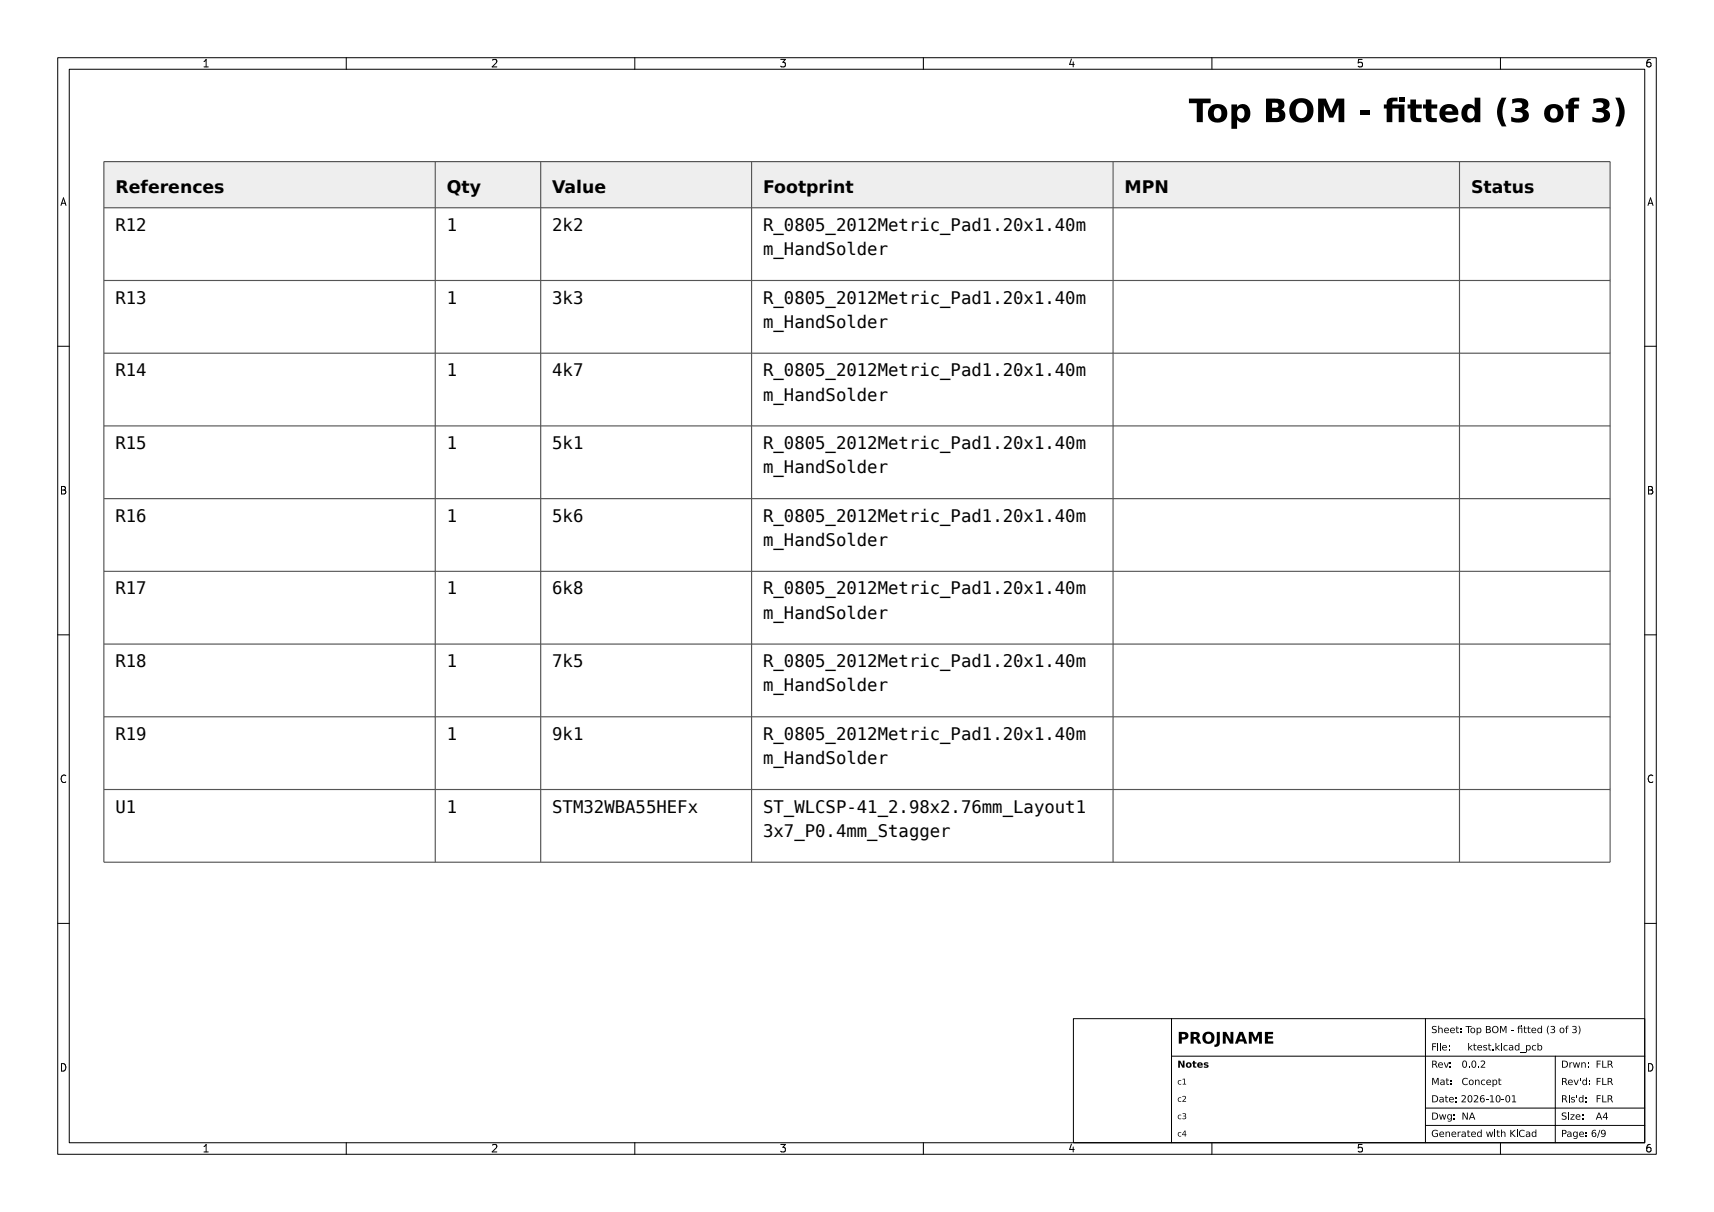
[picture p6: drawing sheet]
<svg xmlns="http://www.w3.org/2000/svg" width="297mm" height="210mm" viewBox="0 0 297 210" stroke-linecap="round" stroke-linejoin="round" font-family="sans-serif">
<g fill="none" stroke="#000" stroke-width=".17">
<path d="M10 10h277v190h-277zM12 12h273v186h-273zM35.3 11.6h.8M35.3 10.7l.4-.4v1.3M60 10v2M85.3 10.4l.5-.1 .3 .4-.8 .9h.8M110 10v2M135.3 10.3h.8l-.4 .5 .3 .1v.6l-.2 .1-.5-.1M160 10v2M185.7 10.2l-.4 1h.9M186 10.7v.9M210 10v2"/>
<path d="M236 10.3h-.6l-.1 .6 .2-.1 .5 .1 .1 .1-.1 .5-.2 .1-.5-.1M260 10v2M286 10.3l-.4 .1a.87 .87 0 0 0 0 1.2l.4-.1 .1-.5-.3-.2-.3 .1-.2 .1M10.6 35.6l.4-1.3 .4 1.3M10.7 35.2h.6M285.6 35.6l.4-1.3 .4 1.3M285.7 35.2h.6M10 60h2M285 60h2M10.7 84.3l.6 .1v.3l-.2 .2a.35 .35 0 0 1 .3 .3 .35 .35 0 0 1-.2 .4h-.5zM10.7 84.9h.4M285.7 84.3l.6 .1v.3l-.2 .2a.35 .35 0 0 1 .3 .3 .35 .35 0 0 1-.2 .4h-.5z"/>
<path d="M285.7 84.9h.4M10 110h2M285 110h2M11.4 134.4a.62 .62 0 0 0-.9 .5 .62 .62 0 0 0 .7 .7l.2-.1M286.4 134.4a.62 .62 0 0 0-.9 .5 .62 .62 0 0 0 .7 .7l.2-.1M10 160h2M285 160h2M186 176.5h99v21.5h-99zM203 176.5v21.5M247 176.5v21.5M10.7 184.3a.66 .66 0 0 1 .7 .6 .66 .66 0 0 1-.7 .7zM35.3 198.7l.4-.4v1.3"/>
<path d="M35.3 199.6h.8M60 198v2M85.3 198.4l.5-.1 .3 .4-.8 .9h.8M110 198v2M135.3 198.3h.8l-.4 .5 .3 .1v.6l-.2 .1-.5-.1M160 198v2M185.7 198.2l-.4 1h.9M186 198.7v.9M203 183h82M210 198v2M236 198.3h-.6l-.1 .6 .2-.1 .5 .1 .1 .1-.1 .5-.2 .1-.5-.1M247 192h38"/>
<path d="M247 195h38M260 198v2M269.5 183v15M285.7 184.3a.66 .66 0 0 1 .7 .6 .66 .66 0 0 1-.7 .7zM286 198.3l-.4 .1a.87 .87 0 0 0 0 1.2l.4-.1 .1-.5-.3-.2-.3 .1-.2 .1"/>
</g>
<g fill="#000">
<path d="M206 17.1h3.8v.8h-1.4v3.3h-1v-3.3h-1.4z" fill-rule="evenodd"/>
<path d="M209.8 18.5a1.72 1.72 0 0 1 2.1-.3 1.72 1.72 0 0 1 .7 2 1.71 1.71 0 0 1-1.9 1 1.71 1.71 0 0 1-1.4-1.6h1a.7 .7 0 0 0 .7 .9 .7 .7 0 0 0 .7-.9 .7 .7 0 0 0-.7-.9 .7 .7 0 0 0-.7 .9h-1l.1-.5z" fill-rule="evenodd"/>
<path d="M213.4 18.1h1v.4a1.3 1.3 0 0 1 1.6-.3 1.3 1.3 0 0 1 .7 1.4 1.3 1.3 0 0 1-.7 1.5 1.3 1.3 0 0 1-1.6-.4v1.6h-1v-2.7h1a.68 .68 0 0 0 .6 .9 .68 .68 0 0 0 .7-.9 .68 .68 0 0 0-.7-.9 .68 .68 0 0 0-.6 .9h-1z" fill-rule="evenodd"/>
<path d="M219.4 17.1a6.2 6.2 0 0 1 2.6 .1 .96 .96 0 0 1 .6 .9 .96 .96 0 0 1-.6 .9 1.12 1.12 0 0 1 .7 1.3 1.12 1.12 0 0 1-1.2 .8l-2.1 .1v-.8h1.6a.54 .54 0 0 0 .7-.5 .54 .54 0 0 0-.7-.5h-.6v1h-1v-1.7h1.6a.43 .43 0 0 0 .5-.5 .43 .43 0 0 0-.5-.4h-.6v.9h-1z" fill-rule="evenodd"/>
<path d="M224 17.6a2.18 2.18 0 0 1 2.9-.1 2.18 2.18 0 0 1 .3 2.9 2.13 2.13 0 0 1-2.4 .8 2.13 2.13 0 0 1-1.4-2.1h1.1a1.05 1.05 0 0 0 1 1.4 1.05 1.05 0 0 0 1-1.4 1.06 1.06 0 0 0-1-1.3 1.06 1.06 0 0 0-1 1.3h-1.1l.1-.7z" fill-rule="evenodd"/>
<path d="M228.4 17.1h1.3l1 2.2 .9-2.2h1.3v4.1h-1v-3l-.9 2.2h-.7l-.9-2.2v3h-1z" fill-rule="evenodd"/>
<path d="M235.7 19.2h1.7v.8h-1.7z" fill-rule="evenodd"/>
<path d="M240.6 17.2l.5-.3h1.1v.7h-.9v.5h2.1v3.1h-1v-2.4h-1.1v2.4h-1v-2.4h-.5v-.7h.5v-.7z" fill-rule="evenodd"/>
<path d="M242.4 16.9h1v.8h-1z" fill-rule="evenodd"/>
<path d="M244.4 17.2h1v.9h1v.7h-1v1.5l.9 .2v.7h-.9a.9 .9 0 0 1-1-1.1v-1.3h-.5v-.7h.5z" fill-rule="evenodd"/>
<path d="M247.1 17.2h.9v.9h1.1v.7h-1.1l.1 1.5 .9 .2v.7h-.9a.9 .9 0 0 1-1-1.1v-1.3h-.5v-.7h.5z" fill-rule="evenodd"/>
<path d="M249.9 18.5a1.67 1.67 0 0 1 1.9-.4 1.67 1.67 0 0 1 .9 1.8h-2.3a.95 .95 0 0 0 1.5 .6l.7-.3v.8a2.3 2.3 0 0 1-3-.6l-.2-.5v-.6h2.3a.64 .64 0 0 0-.6-.6 .64 .64 0 0 0-.7 .6h-1z" fill-rule="evenodd"/>
<path d="M262 17.2a2.47 2.47 0 0 1 2.7 .4 .93 .93 0 0 1-.6 1.4 1.16 1.16 0 0 1 .8 1.3 1.16 1.16 0 0 1-1.3 .9h-.8l-.9-.2v-.8a1.57 1.57 0 0 0 2-.1v-.3l-.2-.3-1.1-.1v-.7h.4a.54 .54 0 0 0 .8-.4 .54 .54 0 0 0-.7-.6l-1.1 .3z" fill-rule="evenodd"/>
<path d="M268 18.5a1.72 1.72 0 0 1 2.1-.3 1.72 1.72 0 0 1 .8 2 1.71 1.71 0 0 1-1.9 1 1.71 1.71 0 0 1-1.4-1.6h1a.7 .7 0 0 0 .6 .9 .7 .7 0 0 0 .7-.9 .7 .7 0 0 0-.7-.9 .7 .7 0 0 0-.6 .9h-1v-.5z" fill-rule="evenodd"/>
<path d="M272 17.2l.6-.3h1.1v.7h-.8l-.1 .1-.1 .4h.9v.7h-.9v2.4h-.9v-2.4h-.5v-.7h.5v-.7z" fill-rule="evenodd"/>
<path d="M276.1 17.2a2.47 2.47 0 0 1 2.7 .4 .93 .93 0 0 1-.6 1.4 1.16 1.16 0 0 1 .8 1.3 1.16 1.16 0 0 1-1.4 .9h-.7l-1-.2v-.8a1.58 1.58 0 0 0 2-.1v-.3l-.2-.3-1.1-.1v-.7h.5a.54 .54 0 0 0 .8-.4 .54 .54 0 0 0-.8-.6l-1 .3z" fill-rule="evenodd"/>
<path d="M253.8 18.3a1.22 1.22 0 0 1 1.7 .2v-1.6h1v4.3h-1v-.5a1.3 1.3 0 0 1-1.6 .4 1.3 1.3 0 0 1-.7-1.5h1a.68 .68 0 0 0 .7 .9 .68 .68 0 0 0 .6-.9 .68 .68 0 0 0-.6-.9 .68 .68 0 0 0-.7 .9h-1l.1-.6z" fill-rule="evenodd"/>
<path d="M260.2 16.9h.8a4.8 4.8 0 0 0 0 5h-.8a4.2 4.2 0 0 1 0-5z" fill-rule="evenodd"/>
<path d="M279.9 16.9h.8a4.2 4.2 0 0 1 0 5h-.8a4.8 4.8 0 0 0 0-5z" fill-rule="evenodd"/>
<path d="M204.3 178.8h.8a.68 .68 0 0 1 .8 .7 .68 .68 0 0 1-.8 .6h-.3v.7h-.5v-1.1h.8a.28 .28 0 0 0 .3-.2 .28 .28 0 0 0-.3-.3h-.3v.5h-.5z" fill-rule="evenodd"/>
<path d="M206.3 178.8h.8a.57 .57 0 0 1 .8 .3 .57 .57 0 0 1-.4 .8l.3 .2 .4 .7h-.6l-.4-.6-.2-.1h-.2v.7h-.5v-1.1h.8a.26 .26 0 0 0 .3-.3 .26 .26 0 0 0-.3-.2h-.3v.5h-.5z" fill-rule="evenodd"/>
<path d="M208.6 179a1.07 1.07 0 0 1 1.7 .2 1.07 1.07 0 0 1-.6 1.6 1.07 1.07 0 0 1-1.4-1h.6a.55 .55 0 0 0 .6 .7 .55 .55 0 0 0 .4-.8 .51 .51 0 0 0-.6-.6 .51 .51 0 0 0-.4 .7h-.6z" fill-rule="evenodd"/>
<path d="M210.8 178.8h.6v1.8a.73 .73 0 0 1-1 .8v-.4h.3l.1-.2z" fill-rule="evenodd"/>
<path d="M211.9 178.8h.6l.7 1.4v-1.4h.5v2h-.6l-.7-1.4v1.4h-.5z" fill-rule="evenodd"/>
<path d="M216.4 178.8h.7l.4 1.1 .5-1.1h.7v2h-.5v-1.5l-.5 1.1h-.3l-.5-1.1v1.5h-.5z" fill-rule="evenodd"/>
<path d="M219.2 178.8h1.4v.4h-.9v.4h.8v.4h-.8v.4h.9v.4h-1.4z" fill-rule="evenodd"/>
<path d="M248.2 177.9l.7-.1v.2l-.5-.1v.3a.43 .43 0 0 1 .5 .2 .43 .43 0 0 1-.1 .6l-.7-.1v-.1l.2 .1a.29 .29 0 0 0 .4 0 .29 .29 0 0 0 0-.4 .29 .29 0 0 0-.3-.1l-.3-.2z" fill-rule="evenodd"/>
<path d="M249.2 177.7h.2v.5l.3-.1 .2 .1 .1 .8h-.2v-.5a.24 .24 0 0 0-.2-.3 .24 .24 0 0 0-.2 .3v.5h-.2z" fill-rule="evenodd"/>
<path d="M250.3 178.2l.3-.1a.41 .41 0 0 1 .5 .5h-.7l.2 .3 .4-.1v.2h-.5l-.2-.2-.1-.3h.7a.27 .27 0 0 0-.2-.3 .27 .27 0 0 0-.3 .3h-.2z" fill-rule="evenodd"/>
<path d="M251.4 178.2l.2-.1a.41 .41 0 0 1 .5 .5h-.7l.2 .3 .5-.1-.1 .2h-.4l-.3-.2v-.3h.7a.27 .27 0 0 0-.3-.3 .27 .27 0 0 0-.3 .3h-.1z" fill-rule="evenodd"/>
<path d="M252.4 177.8h.1v.3h.3v.1h-.3v.6l.3 .1a.25 .25 0 0 1-.3 .1 .25 .25 0 0 1-.1-.3v-.5h-.2z" fill-rule="evenodd"/>
<path d="M253.1 178.8h.1v.2h-.1z" fill-rule="evenodd"/>
<path d="M253.1 178.1h.1v.2h-.1z" fill-rule="evenodd"/>
<path d="M253.9 177.8h1.1v.1h-.5v1.1h-.1v-1.1h-.5z" fill-rule="evenodd"/>
<path d="M254.9 178.2a.44 .44 0 0 1 .7 0 .44 .44 0 0 1-.2 .7 .44 .44 0 0 1-.6-.2v-.2h.1a.3 .3 0 0 0 .4 .4 .3 .3 0 0 0 .2-.5l-.4-.2-.2 .3h-.1z" fill-rule="evenodd"/>
<path d="M255.9 178.1h.1v.1a.41 .41 0 0 1 .6 .1 .41 .41 0 0 1 0 .5 .41 .41 0 0 1-.6 .1v.5h-.1v-.9h.1a.29 .29 0 0 0 .4 .4 .29 .29 0 0 0 .1-.5l-.3-.2-.2 .3h-.1z" fill-rule="evenodd"/>
<path d="M257.5 177.8h.6l.2 .2v.2l-.2 .1 .2 .2v.4l-.8 .1v-.1h.4a.23 .23 0 0 0 .3-.3 .23 .23 0 0 0-.3-.2h-.2v.5h-.2v-.6h.5l.1-.2-.1-.2h-.3v.4h-.2z" fill-rule="evenodd"/>
<path d="M258.7 177.9a.59 .59 0 0 1 .9 .1 .59 .59 0 0 1-.2 .9 .59 .59 0 0 1-.8-.3l-.1-.2h.2a.43 .43 0 0 0 .6 .5 .43 .43 0 0 0 .2-.7 .39 .39 0 0 0-.5-.3 .39 .39 0 0 0-.3 .5h-.2z" fill-rule="evenodd"/>
<path d="M259.9 177.8h.3l.3 .8 .3-.8h.2v1.2h-.1v-1.1l-.3 .9h-.2l-.3-.9v1.1h-.2z" fill-rule="evenodd"/>
<path d="M261.8 178.5h.5v.1h-.5z" fill-rule="evenodd"/>
<path d="M263.6 177.7h.2v.2h-.2z" fill-rule="evenodd"/>
<path d="M263.1 177.8l.4-.1v.2h-.2l-.1 .2h.6v.9h-.2v-.8h-.4v.8h-.1v-.8h-.2v-.1h.2z" fill-rule="evenodd"/>
<path d="M264.1 177.8h.1v.3h.4v.1h-.4l.1 .6 .3 .1a.25 .25 0 0 1-.3 .1 .25 .25 0 0 1-.2-.3v-.5h-.1z" fill-rule="evenodd"/>
<path d="M264.8 177.8h.1v.3h.3v.1h-.3v.6l.3 .1a.25 .25 0 0 1-.3 .1 .25 .25 0 0 1-.1-.3v-.5h-.2z" fill-rule="evenodd"/>
<path d="M265.5 178.2l.2-.1a.41 .41 0 0 1 .5 .5h-.7l.2 .3 .5-.1-.1 .2h-.4l-.3-.2v-.3h.7a.27 .27 0 0 0-.3-.3 .27 .27 0 0 0-.3 .3h-.1z" fill-rule="evenodd"/>
<path d="M266.5 178.1h.3l.3 .1v-.5h.1v1.3h-.1v-.1l-.3 .1a.42 .42 0 0 1-.4-.5h.1a.29 .29 0 0 0 .4 .4 .29 .29 0 0 0 .1-.5l-.3-.2-.2 .3h-.1z" fill-rule="evenodd"/>
<path d="M268.3 177.7h.1l-.2 .9 .2 .6a1.02 1.02 0 0 1-.2-1.3z" fill-rule="evenodd"/>
<path d="M268.7 177.8a.4 .4 0 0 1 .6 0 .4 .4 0 0 1 .1 .5h-.2a.39 .39 0 0 1 .2 .6 .39 .39 0 0 1-.6 .1h-.1v-.2l.1 .1a.29 .29 0 0 0 .4 0 .29 .29 0 0 0 .1-.4 .29 .29 0 0 0-.4-.1v-.1l.3-.1 .1-.2-.2-.1-.4 .1z" fill-rule="evenodd"/>
<path d="M270.4 178.2a.44 .44 0 0 1 .6 0 .44 .44 0 0 1-.1 .7 .44 .44 0 0 1-.7-.2v-.2h.2a.3 .3 0 0 0 .4 .4 .3 .3 0 0 0 .1-.5l-.3-.2-.2 .3h-.2z" fill-rule="evenodd"/>
<path d="M271.4 177.8l.4-.1v.2l-.3 .1v.1h.3v.1h-.3v.8h-.1v-.8h-.2z" fill-rule="evenodd"/>
<path d="M272.5 177.8a.4 .4 0 0 1 .5 0 .4 .4 0 0 1 .1 .5h-.1a.39 .39 0 0 1 .2 .6 .39 .39 0 0 1-.6 .1h-.2v-.2l.2 .1a.28 .28 0 0 0 .4 0 .28 .28 0 0 0 0-.4 .28 .28 0 0 0-.4-.1v-.1l.4-.1v-.2l-.1-.1-.4 .1z" fill-rule="evenodd"/>
<path d="M273.5 177.7a1.01 1.01 0 0 1 .2 1.4l-.2 .1 .2-.7z" fill-rule="evenodd"/>
<path d="M204.2 183.8h.3l.5 .8v-.8h.3v1.2h-.4l-.4-.8v.8h-.3z" fill-rule="evenodd"/>
<path d="M204.2 187.2l.3-.1 .2 .2a.3 .3 0 0 0-.4 0 .3 .3 0 0 0 0 .4 .3 .3 0 0 0 .4 .1 .37 .37 0 0 1-.6 0 .37 .37 0 0 1 .1-.6z" fill-rule="evenodd"/>
<path d="M204.2 190.2l.3-.1 .2 .2a.3 .3 0 0 0-.4 0 .3 .3 0 0 0 0 .4 .3 .3 0 0 0 .4 .1 .37 .37 0 0 1-.6 0 .37 .37 0 0 1 .1-.6z" fill-rule="evenodd"/>
<path d="M204.2 193.2l.3-.1 .2 .2a.3 .3 0 0 0-.4 0 .3 .3 0 0 0 0 .4 .3 .3 0 0 0 .4 .1 .37 .37 0 0 1-.6 0 .37 .37 0 0 1 .1-.6z" fill-rule="evenodd"/>
<path d="M204.2 196.2l.3-.1 .2 .2a.3 .3 0 0 0-.4 0 .3 .3 0 0 0 0 .4 .3 .3 0 0 0 .4 .1 .37 .37 0 0 1-.6 0 .37 .37 0 0 1 .1-.6z" fill-rule="evenodd"/>
<path d="M204.9 187l.4-.1v.9h.2v.1h-.6v-.1h.3v-.8l-.3 .1z" fill-rule="evenodd"/>
<path d="M204.9 189.9a.37 .37 0 0 1 .5 .1 .37 .37 0 0 1-.1 .5l-.3 .3h.5v.1h-.6l.5-.7-.2-.2-.3 .1z" fill-rule="evenodd"/>
<path d="M204.9 192.9a.32 .32 0 0 1 .5 0 .32 .32 0 0 1 0 .5h-.1a.34 .34 0 0 1 .2 .5 .34 .34 0 0 1-.5 0l-.1-.1h.1a.24 .24 0 0 0 .3 0 .24 .24 0 0 0 .1-.3 .24 .24 0 0 0-.3-.1l.3-.3-.2-.1h-.3z" fill-rule="evenodd"/>
<path d="M205.3 195.9h.1v.7h.2v.1h-.2v.2h-.1v-.2h-.5v-.1h.5v-.6l-.5 .6z" fill-rule="evenodd"/>
<path d="M205.6 184.2a.51 .51 0 0 1 .8 .1 .51 .51 0 0 1-.3 .7 .51 .51 0 0 1-.6-.5h.3a.24 .24 0 0 0 .3 .2 .24 .24 0 0 0 .1-.3 .24 .24 0 0 0-.4-.1v.2h-.3z" fill-rule="evenodd"/>
<path d="M206.7 183.8h.3v.3h.3v.2h-.3v.5h.3v.2l-.5-.1-.1-.6h-.1z" fill-rule="evenodd"/>
<path d="M207.6 184.2a.5 .5 0 0 1 .6-.1 .5 .5 0 0 1 .2 .5h-.7a.37 .37 0 0 0 .7 .1v.2a.56 .56 0 0 1-.7 .1 .56 .56 0 0 1-.3-.6h.7l-.2-.1-.2 .1h-.3z" fill-rule="evenodd"/>
<path d="M208.6 184.2l.8-.1v.2h-.5v.1a.37 .37 0 0 1 .5 .4 .37 .37 0 0 1-.6 .2h-.2v-.3l.4 .1 .1-.1-.5-.2z" fill-rule="evenodd"/>
<path d="M214.7 178.8h.7l.7 2h-.5l-.1-.3h-.9l-.1 .3h-.5l.3-.7h1l-.2-.8-.3 .8h-.5z" fill-rule="evenodd"/>
<path d="M248.2 180.8h.7v.1h-.6v.4h.5v.1h-.5v.6h-.1z" fill-rule="evenodd"/>
<path d="M248.2 186.8h.2l.3 .8 .3-.8h.3v1.2h-.2v-1.1l-.3 .9h-.2l-.3-.9v1.1h-.1z" fill-rule="evenodd"/>
<path d="M248.2 183.8h.3a.34 .34 0 0 1 .4 .2 .34 .34 0 0 1-.2 .4l.4 .6h-.2l-.2-.4-.2-.1h-.2v.5h-.1v-.6h.3a.22 .22 0 0 0 .3-.3 .22 .22 0 0 0-.3-.2h-.2v.5h-.1z" fill-rule="evenodd"/>
<path d="M248.2 189.8h.3a.62 .62 0 0 1 .7 .6 .62 .62 0 0 1-.7 .6h-.3v-.1h.3a.5 .5 0 0 0 .5-.6 .5 .5 0 0 0-.7-.4v1h-.1z" fill-rule="evenodd"/>
<path d="M248.2 192.8h.3a.62 .62 0 0 1 .7 .6 .62 .62 0 0 1-.7 .6h-.3v-.1h.3a.5 .5 0 0 0 .5-.6 .5 .5 0 0 0-.7-.4v1h-.1z" fill-rule="evenodd"/>
<path d="M248.3 195.9l.5-.1 .3 .1v.2a.5 .5 0 0 0-.6-.1 .5 .5 0 0 0-.2 .7 .5 .5 0 0 0 .7 .1v-.3h-.3v-.1h.5v.5a.66 .66 0 0 1-1-.1 .66 .66 0 0 1 .1-.9z" fill-rule="evenodd"/>
<path d="M249 181.1h.2v.9h-.2z" fill-rule="evenodd"/>
<path d="M249 180.7h.2v.2h-.2z" fill-rule="evenodd"/>
<path d="M249.4 193.1h.1l.2 .7 .2-.7h.2l.2 .7 .1-.7h.2l-.2 .9h-.2l-.2-.7-.2 .7h-.2z" fill-rule="evenodd"/>
<path d="M249.5 180.7h.1v1.3h-.1z" fill-rule="evenodd"/>
<path d="M249.3 184.2l.3-.1a.41 .41 0 0 1 .4 .5h-.7l.2 .3 .5-.1-.1 .2h-.4l-.3-.2v-.3h.7a.27 .27 0 0 0-.3-.3 .27 .27 0 0 0-.3 .3h-.1z" fill-rule="evenodd"/>
<path d="M249.5 190.1h.2a.37 .37 0 0 1 .5 .4v.5h-.2v-.1l-.3 .1-.3-.1v-.2l.3 .2h.2l.1-.4a.3 .3 0 0 0-.5 .2h-.1a.46 .46 0 0 1 .6-.3l-.1-.2-.4 .1z" fill-rule="evenodd"/>
<path d="M249.5 196.2l.3-.1a.41 .41 0 0 1 .4 .5h-.6l.1 .3 .5-.1v.2h-.2h-.3l-.3-.2v-.3h.7a.27 .27 0 0 0-.3-.3 .27 .27 0 0 0-.2 .3h-.2z" fill-rule="evenodd"/>
<path d="M249.6 187.1h.3a.37 .37 0 0 1 .4 .4v.5h-.1v-.1l-.3 .1-.3-.1v-.2l.2 .2h.3l.1-.4a.3 .3 0 0 0-.5 .2h-.1a.46 .46 0 0 1 .6-.3l-.1-.2-.5 .1z" fill-rule="evenodd"/>
<path d="M250.2 184.1h.1l.3 .8 .3-.8h.2l-.4 .9h-.2z" fill-rule="evenodd"/>
<path d="M250 181.2l.2-.1a.41 .41 0 0 1 .5 .5h-.7l.2 .3 .5-.1v.2h-.2h-.3l-.3-.2v-.3h.7a.27 .27 0 0 0-.3-.3 .27 .27 0 0 0-.3 .3h-.1z" fill-rule="evenodd"/>
<path d="M250.5 189.8h.1v.3h.3v.1h-.3v.6l.3 .1a.25 .25 0 0 1-.3 .1 .25 .25 0 0 1-.1-.3v-.5h-.1z" fill-rule="evenodd"/>
<path d="M250.6 186.8h.2v.3h.3v.1h-.3v.6l.3 .1a.25 .25 0 0 1-.3 .1 .25 .25 0 0 1-.2-.3v-.5h-.1z" fill-rule="evenodd"/>
<path d="M251 181.8h.2v.2h-.2z" fill-rule="evenodd"/>
<path d="M251 181.1h.2v.2h-.2z" fill-rule="evenodd"/>
<path d="M250.9 193.1h.3l.2 .1v-.1h.2v.8a.45 .45 0 0 1-.2 .4 .45 .45 0 0 1-.5 0v-.1l.5-.1v-.3l-.3 .2a.41 .41 0 0 1-.3-.5h.1a.3 .3 0 0 0 .4 .3 .3 .3 0 0 0 .1-.5l-.3-.1-.2 .3h-.1z" fill-rule="evenodd"/>
<path d="M251.2 184.8h.2v.2h-.2z" fill-rule="evenodd"/>
<path d="M251.2 184.1h.2v.2h-.2z" fill-rule="evenodd"/>
<path d="M250.5 196.1h.1v.1l.3-.1 .3 .1 .1 .8h-.2v-.5a.24 .24 0 0 0-.2-.3 .24 .24 0 0 0-.3 .3v.5h-.1z" fill-rule="evenodd"/>
<path d="M251.3 187.8h.2v.2h-.2z" fill-rule="evenodd"/>
<path d="M251.3 187.1h.2v.2h-.2z" fill-rule="evenodd"/>
<path d="M251.2 190.2l.2-.1a.41 .41 0 0 1 .5 .5h-.7l.2 .3 .5-.1v.2h-.2h-.3l-.3-.2v-.3h.7a.27 .27 0 0 0-.3-.3 .27 .27 0 0 0-.3 .3h-.1z" fill-rule="evenodd"/>
<path d="M251.9 193.8h.2v.2h-.2z" fill-rule="evenodd"/>
<path d="M251.9 193.1h.2v.2h-.2z" fill-rule="evenodd"/>
<path d="M251.6 196.2l.3-.1a.41 .41 0 0 1 .4 .5h-.6l.1 .3 .5-.1v.2h-.2h-.3l-.3-.2v-.3h.7a.27 .27 0 0 0-.3-.3 .27 .27 0 0 0-.2 .3h-.2z" fill-rule="evenodd"/>
<path d="M252.2 190.8h.2v.2h-.2z" fill-rule="evenodd"/>
<path d="M252.2 190.1h.2v.2h-.2z" fill-rule="evenodd"/>
<path d="M252.6 196.1h.1v.1l.4-.1v.1l-.3 .1-.1 .7h-.1z" fill-rule="evenodd"/>
<path d="M253.4 192.8h.2l.6 1v-1h.1v1.2h-.2l-.5-1v1h-.2z" fill-rule="evenodd"/>
<path d="M253.2 189.8a.44 .44 0 0 1 .7 .1 .44 .44 0 0 1-.2 .6l-.3 .4h.6v.1h-.8l.5-.6a.31 .31 0 0 0 0-.5 .31 .31 0 0 0-.5 .1z" fill-rule="evenodd"/>
<path d="M253.3 196.1h.2a.37 .37 0 0 1 .5 .4v.5h-.2v-.1l-.3 .1-.2-.1-.1-.2 .3 .2h.2l.1-.4a.3 .3 0 0 0-.4 .2h-.2a.46 .46 0 0 1 .6-.3l-.1-.2-.4 .1z" fill-rule="evenodd"/>
<path d="M253.5 183.9l.2-.1a.64 .64 0 0 1 .5 .6 .64 .64 0 0 1-.5 .6 .52 .52 0 0 1-.3-.6h.1a.32 .32 0 0 0 .3 .5 .32 .32 0 0 0 .2-.5 .32 .32 0 0 0-.2-.5 .32 .32 0 0 0-.3 .5h-.1z" fill-rule="evenodd"/>
<path d="M253.5 186.9l.1-.1a.45 .45 0 0 1 .7 .2 .48 .48 0 0 0-.6 .1 .48 .48 0 0 0 0 .6 .48 .48 0 0 0 .6 0 .47 .47 0 0 1-.7 .2l-.2-.4z" fill-rule="evenodd"/>
<path d="M254.4 180.7h.2v.8l.4-.4h.2l-.5 .4 .5 .5h-.2l-.4-.4v.4h-.2z" fill-rule="evenodd"/>
<path d="M254.3 195.8h.2v.3h.3v.1h-.3v.6l.3 .1a.25 .25 0 0 1-.3 .1 .25 .25 0 0 1-.2-.3v-.5h-.1z" fill-rule="evenodd"/>
<path d="M254.5 184.8h.2v.2h-.2z" fill-rule="evenodd"/>
<path d="M254.4 189.9l.2-.1a.64 .64 0 0 1 .5 .6 .64 .64 0 0 1-.5 .6 .52 .52 0 0 1-.3-.6h.2a.32 .32 0 0 0 .2 .5 .32 .32 0 0 0 .3-.5 .32 .32 0 0 0-.3-.5 .32 .32 0 0 0-.2 .5h-.2z" fill-rule="evenodd"/>
<path d="M254.6 187.2a.44 .44 0 0 1 .7 0 .44 .44 0 0 1-.2 .7 .44 .44 0 0 1-.6-.2v-.2h.2a.3 .3 0 0 0 .4 .4 .3 .3 0 0 0 .1-.5l-.3-.2-.2 .3h-.2z" fill-rule="evenodd"/>
<path d="M255 196.2l.3-.1a.41 .41 0 0 1 .5 .5h-.7l.2 .3 .4-.1-.1 .2h-.4l-.2-.2-.1-.3h.7a.27 .27 0 0 0-.3-.3 .27 .27 0 0 0-.2 .3h-.2z" fill-rule="evenodd"/>
<path d="M255.1 183.9l.2-.1a.64 .64 0 0 1 .5 .6 .64 .64 0 0 1-.5 .6 .53 .53 0 0 1-.3-.6h.1a.32 .32 0 0 0 .3 .5 .32 .32 0 0 0 .2-.5 .32 .32 0 0 0-.2-.5 .32 .32 0 0 0-.3 .5h-.1z" fill-rule="evenodd"/>
<path d="M255.4 180.8h.1v.3h.3v.1h-.3v.6l.3 .1a.25 .25 0 0 1-.3 .1 .25 .25 0 0 1-.1-.3v-.5h-.1z" fill-rule="evenodd"/>
<path d="M255.4 189.8a.44 .44 0 0 1 .7 .1 .44 .44 0 0 1-.2 .6l-.3 .4h.5v.1h-.7l.4-.6a.31 .31 0 0 0 .1-.5 .31 .31 0 0 0-.5 .1z" fill-rule="evenodd"/>
<path d="M255 192.8h.2l.4 1.2h-.1l-.1-.3h-.6l-.1 .3h-.2l.2-.4h.6l-.2-.7-.2 .7h-.2z" fill-rule="evenodd"/>
<path d="M256.1 184.8h.2v.2h-.2z" fill-rule="evenodd"/>
<path d="M255.6 187.1h.2v.1l.2-.1 .3 .1 .1 .8h-.2v-.5a.24 .24 0 0 0-.2-.3 .24 .24 0 0 0-.2 .3v.5h-.2z" fill-rule="evenodd"/>
<path d="M256.1 181.2l.2-.1a.41 .41 0 0 1 .5 .5h-.7l.2 .3 .5-.1v.2h-.2h-.3l-.3-.2v-.3h.7a.27 .27 0 0 0-.3-.3 .27 .27 0 0 0-.3 .3h-.1z" fill-rule="evenodd"/>
<path d="M256.1 196.1h.3l.2 .1v-.5h.2v1.3h-.2v-.1l-.3 .1a.42 .42 0 0 1-.4-.5h.2a.29 .29 0 0 0 .4 .4 .29 .29 0 0 0 .1-.5l-.3-.2-.2 .3h-.2z" fill-rule="evenodd"/>
<path d="M256.6 183.8a.44 .44 0 0 1 .7 .1 .44 .44 0 0 1-.2 .6l-.3 .4h.6v.1h-.8l.4-.6a.31 .31 0 0 0 .1-.5 .31 .31 0 0 0-.5 .1z" fill-rule="evenodd"/>
<path d="M256.6 189.9l.1-.1a.32 .32 0 0 1 .5 .2l-.3-.1a.37 .37 0 0 0-.3 .4 .41 .41 0 0 1 .6 .2 .41 .41 0 0 1-.3 .6 .41 .41 0 0 1-.4-.5h.1a.25 .25 0 0 0 .4 .2 .25 .25 0 0 0 0-.4 .25 .25 0 0 0-.4 .1l-.1 .1v-.4z" fill-rule="evenodd"/>
<path d="M256.7 187.2l.4-.1h.2v.2a.36 .36 0 0 0-.4 0 .36 .36 0 0 0 0 .5 .36 .36 0 0 0 .4 0v.2a.5 .5 0 0 1-.6-.2 .5 .5 0 0 1 0-.6z" fill-rule="evenodd"/>
<path d="M257.5 190.5h.4v.1h-.4z" fill-rule="evenodd"/>
<path d="M257.5 196.1h.2l.2 .7 .1-.7h.2l.2 .7 .2-.7h.1l-.2 .9h-.2l-.2-.7-.2 .7h-.1z" fill-rule="evenodd"/>
<path d="M257.1 181.1h.6v.2l-.5-.1v.2a.35 .35 0 0 1 .5 .5 .35 .35 0 0 1-.6 .1l-.1-.2 .4 .1 .2-.1-.6-.3z" fill-rule="evenodd"/>
<path d="M257.7 187.2l.2-.1a.41 .41 0 0 1 .5 .5h-.7l.2 .3 .4-.1v.2h-.1h-.4l-.2-.2-.1-.3h.7a.27 .27 0 0 0-.2-.3 .27 .27 0 0 0-.3 .3h-.2z" fill-rule="evenodd"/>
<path d="M257.9 180.8h.2v.3h.3v.1h-.3v.6l.3 .1a.25 .25 0 0 1-.3 .1 .25 .25 0 0 1-.2-.3v-.5h-.1z" fill-rule="evenodd"/>
<path d="M258.2 189.8h.4v1.1h.3v.1h-.7v-.1h.3v-1l-.3 .1z" fill-rule="evenodd"/>
<path d="M258.6 181.8h.2v.2h-.2z" fill-rule="evenodd"/>
<path d="M259 196.1h.1v.9h-.1z" fill-rule="evenodd"/>
<path d="M259 195.7h.1v.2h-.1z" fill-rule="evenodd"/>
<path d="M259.1 180.7h.2v.8l.4-.4h.2l-.5 .4 .5 .5h-.1l-.5-.4v.4h-.2z" fill-rule="evenodd"/>
<path d="M258.6 187.1h.2v.1a.41 .41 0 0 1 .5 .1 .41 .41 0 0 1 0 .5 .41 .41 0 0 1-.5 .1v.5h-.2v-.9h.2a.29 .29 0 0 0 .4 .4 .29 .29 0 0 0 .1-.5l-.3-.2-.2 .3h-.2z" fill-rule="evenodd"/>
<path d="M259.4 195.8h.2v.3h.3v.1h-.3v.6l.3 .1a.25 .25 0 0 1-.3 .1 .25 .25 0 0 1-.2-.3v-.5h-.1z" fill-rule="evenodd"/>
<path d="M259.3 189.9l.2-.1a.64 .64 0 0 1 .5 .6 .64 .64 0 0 1-.5 .6 .52 .52 0 0 1-.3-.6h.1a.32 .32 0 0 0 .3 .5 .32 .32 0 0 0 .3-.5 .32 .32 0 0 0-.3-.5 .32 .32 0 0 0-.3 .5h-.1z" fill-rule="evenodd"/>
<path d="M259.7 186.8h.1v.3h.4v.1h-.4l.1 .6 .3 .1a.25 .25 0 0 1-.4 .1 .25 .25 0 0 1-.1-.3v-.5h-.1z" fill-rule="evenodd"/>
<path d="M260.1 181.1h.2v.9h-.2z" fill-rule="evenodd"/>
<path d="M260.1 180.7h.2v.2h-.2z" fill-rule="evenodd"/>
<path d="M260.2 190.5h.5v.1h-.5z" fill-rule="evenodd"/>
<path d="M260.1 195.7h.1v.5l.3-.1 .3 .1 .1 .8h-.2v-.6l-.2-.2-.2 .1-.1 .7h-.1z" fill-rule="evenodd"/>
<path d="M260.6 181.2l.4-.1h.2v.2a.36 .36 0 0 0-.4 0 .36 .36 0 0 0 0 .5 .36 .36 0 0 0 .4 0v.2a.5 .5 0 0 1-.6-.2 .5 .5 0 0 1 0-.6z" fill-rule="evenodd"/>
<path d="M261 189.9l.2-.1a.64 .64 0 0 1 .5 .6 .64 .64 0 0 1-.5 .6 .52 .52 0 0 1-.4-.6h.2a.32 .32 0 0 0 .3 .5 .32 .32 0 0 0 .2-.5 .32 .32 0 0 0-.2-.5 .32 .32 0 0 0-.3 .5h-.2z" fill-rule="evenodd"/>
<path d="M261.7 195.8h.2v.5l.5-.5h.2l-.6 .6 .7 .6h-.2l-.6-.6v.6h-.2z" fill-rule="evenodd"/>
<path d="M261.5 181.1h.2a.37 .37 0 0 1 .5 .4v.5h-.1v-.1l-.3 .1-.3-.1-.1-.2 .3 .2h.2l.2-.4a.3 .3 0 0 0-.5 .2h-.2a.46 .46 0 0 1 .7-.3l-.2-.2-.4 .1z" fill-rule="evenodd"/>
<path d="M262 189.8h.4v1.1h.3v.1h-.7v-.1h.3v-1l-.3 .1z" fill-rule="evenodd"/>
<path d="M262.8 196.1h.1v.9h-.1z" fill-rule="evenodd"/>
<path d="M262.8 195.7h.1v.2h-.1z" fill-rule="evenodd"/>
<path d="M262.6 181.1h.3l.2 .1v-.5h.2v1.3h-.2v-.1l-.2 .1a.4 .4 0 0 1-.4-.5h.1a.29 .29 0 0 0 .4 .4 .29 .29 0 0 0 .1-.5l-.3-.2-.2 .3h-.1z" fill-rule="evenodd"/>
<path d="M263.4 182.3h.9v.1h-.9z" fill-rule="evenodd"/>
<path d="M263.4 195.9l.1-.1a.45 .45 0 0 1 .7 .2 .48 .48 0 0 0-.7 .1 .48 .48 0 0 0 0 .6 .48 .48 0 0 0 .7 0 .47 .47 0 0 1-.8 .2l-.2-.4z" fill-rule="evenodd"/>
<path d="M264.4 196.1h.4a.36 .36 0 0 1 .4 .4v.5h-.2v-.1l-.3 .1-.3-.1v-.2l.3 .2h.2l.1-.4a.3 .3 0 0 0-.5 .2h-.1a.46 .46 0 0 1 .6-.3l-.1-.2-.5 .1z" fill-rule="evenodd"/>
<path d="M264.4 181.1h.2v.1a.41 .41 0 0 1 .5 .1 .41 .41 0 0 1 0 .5 .41 .41 0 0 1-.5 .1v.5h-.2v-.9h.2a.29 .29 0 0 0 .4 .4 .29 .29 0 0 0 .1-.5l-.3-.2-.2 .3h-.2z" fill-rule="evenodd"/>
<path d="M265.6 181.2l.4-.1h.2v.2a.36 .36 0 0 0-.5 0 .36 .36 0 0 0 0 .5 .36 .36 0 0 0 .5 0v.2a.5 .5 0 0 1-.7-.1 .5 .5 0 0 1 .1-.7z" fill-rule="evenodd"/>
<path d="M265.6 196.1h.2l.3 .1v-.5h.1v1.3h-.1v-.1l-.3 .1a.42 .42 0 0 1-.4-.5h.2a.29 .29 0 0 0 .3 .4 .29 .29 0 0 0 .2-.5l-.3-.2-.2 .3h-.2z" fill-rule="evenodd"/>
<path d="M266.4 180.7h.2v.5a.41 .41 0 0 1 .5 .1 .41 .41 0 0 1 0 .5 .41 .41 0 0 1-.5 .1v.1h-.2v-.5h.2a.29 .29 0 0 0 .3 .4 .29 .29 0 0 0 .2-.5l-.3-.2-.2 .3h-.2z" fill-rule="evenodd"/>
<path d="M270.7 195.8h.3a.4 .4 0 0 1 .4 .5 .4 .4 0 0 1-.6 .2v.5h-.1v-.6l.5-.1 .1-.2-.1-.2h-.4v.5h-.1z" fill-rule="evenodd"/>
<path d="M270.7 189.8h.3a.34 .34 0 0 1 .4 .2 .34 .34 0 0 1-.2 .4l.4 .6h-.2l-.2-.4-.2-.1h-.2v.5h-.1v-.6l.6-.1a.22 .22 0 0 0 0-.3 .22 .22 0 0 0-.3-.1h-.2v.5h-.1z" fill-rule="evenodd"/>
<path d="M270.7 186.8h.3a.34 .34 0 0 1 .4 .2 .34 .34 0 0 1-.2 .4l.4 .6h-.2l-.2-.4-.2-.1h-.2v.5h-.1v-.6h.3a.22 .22 0 0 0 .3-.3 .22 .22 0 0 0-.3-.2h-.2v.5h-.1z" fill-rule="evenodd"/>
<path d="M270.7 183.8h.3a.62 .62 0 0 1 .7 .6 .62 .62 0 0 1-.7 .6h-.3v-.1h.3a.5 .5 0 0 0 .5-.6 .5 .5 0 0 0-.7-.4v1h-.1z" fill-rule="evenodd"/>
<path d="M270.7 192.9l.7-.1v.2l-.3-.1a.23 .23 0 0 0-.3 .2 .23 .23 0 0 0 .3 .2 .4 .4 0 0 1 .3 .6 .4 .4 0 0 1-.6 .1l-.2-.1v-.1l.2 .1a.29 .29 0 0 0 .4 0 .29 .29 0 0 0 0-.4 .29 .29 0 0 0-.3-.1l-.3-.2z" fill-rule="evenodd"/>
<path d="M271.7 193.1h.2v.9h-.2z" fill-rule="evenodd"/>
<path d="M271.7 192.7h.2v.2h-.2z" fill-rule="evenodd"/>
<path d="M271.8 189.7h.2v1.3h-.2z" fill-rule="evenodd"/>
<path d="M271.6 196.1h.2a.37 .37 0 0 1 .5 .4v.5h-.1v-.1l-.4 .1-.2-.1-.1-.2 .3 .2h.2l.2-.4a.3 .3 0 0 0-.5 .2h-.2a.46 .46 0 0 1 .7-.3l-.2-.2-.4 .1z" fill-rule="evenodd"/>
<path d="M272.1 193.1h.7l-.5 .8h.5v.1h-.7l.6-.8h-.6z" fill-rule="evenodd"/>
<path d="M271.8 187.2l.3-.1a.41 .41 0 0 1 .4 .5h-.7l.2 .3 .5-.1v.2h-.2h-.3l-.3-.2v-.3h.7a.27 .27 0 0 0-.3-.3 .27 .27 0 0 0-.3 .3h-.1z" fill-rule="evenodd"/>
<path d="M271.9 184.1h.2v.1l.4-.1v.1l-.4 .1v.7h-.2z" fill-rule="evenodd"/>
<path d="M272.6 184.1h.1l.2 .7 .2-.7h.2l.1 .7 .2-.7h.2l-.3 .9h-.1l-.2-.7-.2 .7h-.2z" fill-rule="evenodd"/>
<path d="M272.7 187.1h.1l.3 .8 .3-.8h.2l-.4 .9h-.2z" fill-rule="evenodd"/>
<path d="M272.3 190.2l.6-.1v.2l-.5-.1 .1 .2a.35 .35 0 0 1 .4 .5 .35 .35 0 0 1-.6 .1l-.1-.2 .4 .1 .2-.1-.5-.3z" fill-rule="evenodd"/>
<path d="M272.7 196.2l.2-.1 .3 .1v-.1h.2v.8a.45 .45 0 0 1-.2 .4 .45 .45 0 0 1-.5 0v-.1l.5-.1v-.3l-.3 .2a.41 .41 0 0 1-.3-.5h.1a.3 .3 0 0 0 .4 .3 .3 .3 0 0 0 .1-.5l-.3-.1-.2 .3h-.1z" fill-rule="evenodd"/>
<path d="M273.2 189.8h.1v.4h-.1z" fill-rule="evenodd"/>
<path d="M273.1 193.2l.3-.1a.42 .42 0 0 1 .5 .5h-.7l.2 .3 .4-.1v.2h-.1h-.4l-.2-.2-.1-.3h.7a.27 .27 0 0 0-.3-.3 .27 .27 0 0 0-.2 .3h-.2z" fill-rule="evenodd"/>
<path d="M273.8 186.8h.1v.4h-.1z" fill-rule="evenodd"/>
<path d="M274.1 193.8h.2v.2h-.2z" fill-rule="evenodd"/>
<path d="M274.1 193.1h.2v.2h-.2z" fill-rule="evenodd"/>
<path d="M273.7 196.2l.3-.1a.41 .41 0 0 1 .5 .5h-.7l.2 .3 .4-.1v.2h-.1h-.4l-.2-.2-.1-.3h.7a.27 .27 0 0 0-.2-.3 .27 .27 0 0 0-.3 .3h-.2z" fill-rule="evenodd"/>
<path d="M273.7 190.1h.3l.2 .1v-.5h.2v1.3h-.2v-.1l-.3 .1a.42 .42 0 0 1-.3-.5h.1a.29 .29 0 0 0 .4 .4 .29 .29 0 0 0 .1-.5l-.3-.2-.2 .3h-.1z" fill-rule="evenodd"/>
<path d="M274.7 190.8h.2v.2h-.2z" fill-rule="evenodd"/>
<path d="M274.7 190.1h.2v.2h-.2z" fill-rule="evenodd"/>
<path d="M274.8 196.8h.1v.2h-.1z" fill-rule="evenodd"/>
<path d="M274.8 196.1h.1v.2h-.1z" fill-rule="evenodd"/>
<path d="M274 184.1h.2v.1l.2-.1 .3 .1 .1 .8h-.2v-.5a.24 .24 0 0 0-.2-.3 .24 .24 0 0 0-.2 .3v.5h-.2z" fill-rule="evenodd"/>
<path d="M274.3 187.1h.3l.2 .1v-.5h.2v1.3h-.2v-.1l-.2 .1a.4 .4 0 0 1-.4-.5h.1a.29 .29 0 0 0 .4 .4 .29 .29 0 0 0 .1-.5l-.3-.2-.2 .3h-.1z" fill-rule="evenodd"/>
<path d="M275.1 184.8h.2v.2h-.2z" fill-rule="evenodd"/>
<path d="M275.1 184.1h.2v.2h-.2z" fill-rule="evenodd"/>
<path d="M275.3 187.8h.2v.2h-.2z" fill-rule="evenodd"/>
<path d="M275.3 187.1h.2v.2h-.2z" fill-rule="evenodd"/>
<path d="M276 195.9v-.1a.32 .32 0 0 1 .5 .2l-.2-.1a.37 .37 0 0 0-.4 .4 .41 .41 0 0 1 .7 .2 .41 .41 0 0 1-.3 .6 .41 .41 0 0 1-.5-.5h.2a.25 .25 0 0 0 .3 .2 .25 .25 0 0 0 .1-.4 .25 .25 0 0 0-.4 .1l-.2 .1v-.4z" fill-rule="evenodd"/>
<path d="M276.7 183.8h.7v.1h-.6v.4h.5v.1h-.5v.6h-.1z" fill-rule="evenodd"/>
<path d="M276.7 186.8h.7v.1h-.6v.4h.5v.1h-.5v.6h-.1z" fill-rule="evenodd"/>
<path d="M276.7 189.8h.7v.1h-.6v.4h.5v.1h-.5v.6h-.1z" fill-rule="evenodd"/>
<path d="M277.2 195.8h.1l-.4 1.4h-.2z" fill-rule="evenodd"/>
<path d="M277.6 183.8h.2v1.1h.6v.1h-.8z" fill-rule="evenodd"/>
<path d="M277.6 186.8h.2v1.1h.6v.1h-.8z" fill-rule="evenodd"/>
<path d="M277.6 189.8h.2v1.1h.6v.1h-.8z" fill-rule="evenodd"/>
<path d="M277 192.8h.2l.4 1.2h-.1l-.1-.3h-.6l-.1 .3h-.2l.2-.4h.6l-.2-.7-.2 .7h-.2z" fill-rule="evenodd"/>
<path d="M277.5 195.9a.52 .52 0 0 1 .7 0 .52 .52 0 0 1 0 .7l-.2 .4a.31 .31 0 0 1-.5-.2l.2 .1a.37 .37 0 0 0 .4-.5l-.3 .2a.38 .38 0 0 1-.4-.4h.2a.25 .25 0 0 0 .3 .2 .25 .25 0 0 0 .1-.4 .25 .25 0 0 0-.4 .1l-.2 .1z" fill-rule="evenodd"/>
<path d="M278.2 192.8h.3v.8h.1v.1h-.1v.3h-.2v-.3h-.6v-.1h.6v-.7l-.4 .7h-.2z" fill-rule="evenodd"/>
<path d="M278.6 183.8h.3a.34 .34 0 0 1 .4 .2 .34 .34 0 0 1-.2 .4l.4 .6h-.2l-.2-.4-.2-.1h-.2v.5h-.1v-.6h.3a.22 .22 0 0 0 .3-.3 .22 .22 0 0 0-.3-.2h-.2v.5h-.1z" fill-rule="evenodd"/>
<path d="M278.6 186.8h.3a.34 .34 0 0 1 .4 .2 .34 .34 0 0 1-.2 .4l.4 .6h-.2l-.2-.4-.2-.1h-.2v.5h-.1v-.6h.3a.22 .22 0 0 0 .3-.3 .22 .22 0 0 0-.3-.2h-.2v.5h-.1z" fill-rule="evenodd"/>
<path d="M278.6 189.8h.3a.34 .34 0 0 1 .4 .2 .34 .34 0 0 1-.2 .4l.4 .6h-.2l-.2-.4-.2-.1h-.2v.5h-.1v-.6h.3a.22 .22 0 0 0 .3-.3 .22 .22 0 0 0-.3-.2h-.2v.5h-.1z" fill-rule="evenodd"/>
</g>
<path d="M18 28h261v8h-261z" fill="#eee"/>
<g fill="none" stroke="#555" stroke-width=".2">
<path d="M18 28h261v121.4h-261zM18 36h261M75.4 28v121.4M93.7 28v121.4M130.2 28v121.4M192.9 28v121.4M252.9 28v121.4M18 48.6h261M18 61.2h261M18 73.8h261M18 86.4h261M18 99h261"/>
<path d="M18 111.6h261M18 124.2h261M18 136.8h261"/>
</g>
<text font-size="5.3" fill="#fff" x="201.7" y="21.5">Top BOM - fitted (3 of 3)</text>
<g font-size="3">
<text x="20" y="33.5">References</text>
<text x="77.4" y="33.5">Qty</text>
<text x="95.7" y="33.5">Value</text>
<text x="132.2" y="33.5">Footprint</text>
<text x="194.9" y="33.5">MPN</text>
<text x="254.9" y="33.5">Status</text>
<text x="20" y="40">R12</text>
<text x="77.4" y="40">1</text>
<text x="95.7" y="40">2k2</text>
<text x="132.2" y="40">R_0805_2012Metric_Pad1.20x1.40m</text>
<text x="132.2" y="44.2">m_HandSolder</text>
<text x="20" y="52.6">R13</text>
<text x="77.4" y="52.6">1</text>
<text x="95.7" y="52.6">3k3</text>
<text x="132.2" y="52.6">R_0805_2012Metric_Pad1.20x1.40m</text>
<text x="132.2" y="56.8">m_HandSolder</text>
<text x="20" y="65.2">R14</text>
<text x="77.4" y="65.2">1</text>
<text x="95.7" y="65.2">4k7</text>
<text x="132.2" y="65.2">R_0805_2012Metric_Pad1.20x1.40m</text>
<text x="132.2" y="69.4">m_HandSolder</text>
<text x="20" y="77.8">R15</text>
<text x="77.4" y="77.8">1</text>
<text x="95.7" y="77.8">5k1</text>
<text x="132.2" y="77.8">R_0805_2012Metric_Pad1.20x1.40m</text>
<text x="132.2" y="82">m_HandSolder</text>
<text x="20" y="90.4">R16</text>
<text x="77.4" y="90.4">1</text>
<text x="95.7" y="90.4">5k6</text>
<text x="132.2" y="90.4">R_0805_2012Metric_Pad1.20x1.40m</text>
<text x="132.2" y="94.6">m_HandSolder</text>
<text x="20" y="103">R17</text>
<text x="77.4" y="103">1</text>
<text x="95.7" y="103">6k8</text>
<text x="132.2" y="103">R_0805_2012Metric_Pad1.20x1.40m</text>
<text x="132.2" y="107.2">m_HandSolder</text>
<text x="20" y="115.6">R18</text>
<text x="77.4" y="115.6">1</text>
<text x="95.7" y="115.6">7k5</text>
<text x="132.2" y="115.6">R_0805_2012Metric_Pad1.20x1.40m</text>
<text x="132.2" y="119.8">m_HandSolder</text>
<text x="20" y="128.2">R19</text>
<text x="77.4" y="128.2">1</text>
<text x="95.7" y="128.2">9k1</text>
<text x="132.2" y="128.2">R_0805_2012Metric_Pad1.20x1.40m</text>
<text x="132.2" y="132.4">m_HandSolder</text>
<text x="20" y="140.8">U1</text>
<text x="77.4" y="140.8">1</text>
<text x="95.7" y="140.8">STM32WBA55HEFx</text>
<text x="132.2" y="140.8">ST_WLCSP-41_2.98x2.76mm_Layout1</text>
<text x="132.2" y="145">3x7_P0.4mm_Stagger</text>
</g>
<text font-size="2.7" fill="#fff" x="204" y="181">PROJNAME</text>
<g font-size="1.7" fill="#fff">
<text x="35" y="11.6">1</text>
<text x="85" y="11.6">2</text>
<text x="135" y="11.6">3</text>
<text x="185" y="11.6">4</text>
<text x="235" y="11.6">5</text>
<text x="285" y="11.6">6</text>
<text x="10.5" y="35.6">A</text>
<text x="285.5" y="35.6">A</text>
<text x="10.5" y="85.6">B</text>
<text x="285.5" y="85.6">B</text>
<text x="10.5" y="135.6">C</text>
<text x="285.5" y="135.6">C</text>
<text x="10.5" y="185.6">D</text>
<text x="285.5" y="185.6">D</text>
<text x="35" y="199.7">1</text>
<text x="85" y="199.7">2</text>
<text x="135" y="199.7">3</text>
<text x="185" y="199.7">4</text>
<text x="235" y="199.7">5</text>
<text x="285" y="199.7">6</text>
</g>
<g font-size="1.6" fill="#fff">
<text x="248" y="179.1">Sheet: Top BOM - fitted (3 of 3)</text>
<text x="204" y="185.1">Notes</text>
<text x="248" y="182.1">File:</text>
<text x="248" y="185.1">Rev:</text>
<text x="253.3" y="185.1">0.0.2</text>
<text x="254.3" y="182.1">ktest.kicad_pcb</text>
<text x="270.5" y="185.1">Drwn:</text>
<text x="276.5" y="185.1">FLR</text>
<text x="248" y="188.1">Mat:</text>
<text x="248" y="191.1">Date: 2026-10-01</text>
<text x="253.3" y="188.1">Concept</text>
<text x="270.5" y="188.1">Rev'd:FLR</text>
<text x="270.5" y="191.1">Rls'd:FLR</text>
<text x="248" y="194.1">Dwg:</text>
<text x="248" y="197.1">Generated with KiCad</text>
<text x="253.3" y="194.1">NA</text>
<text x="270.5" y="197.1">Page: 6/9</text>
<text x="270.5" y="194.1">Size:</text>
<text x="276.5" y="194.1">A4</text>
</g>
<g font-size="1.3" fill="#fff">
<text x="204" y="191">c2</text>
<text x="204" y="188">c1</text>
<text x="204" y="197">c4</text>
<text x="204" y="194">c3</text>
</g>
</svg>
